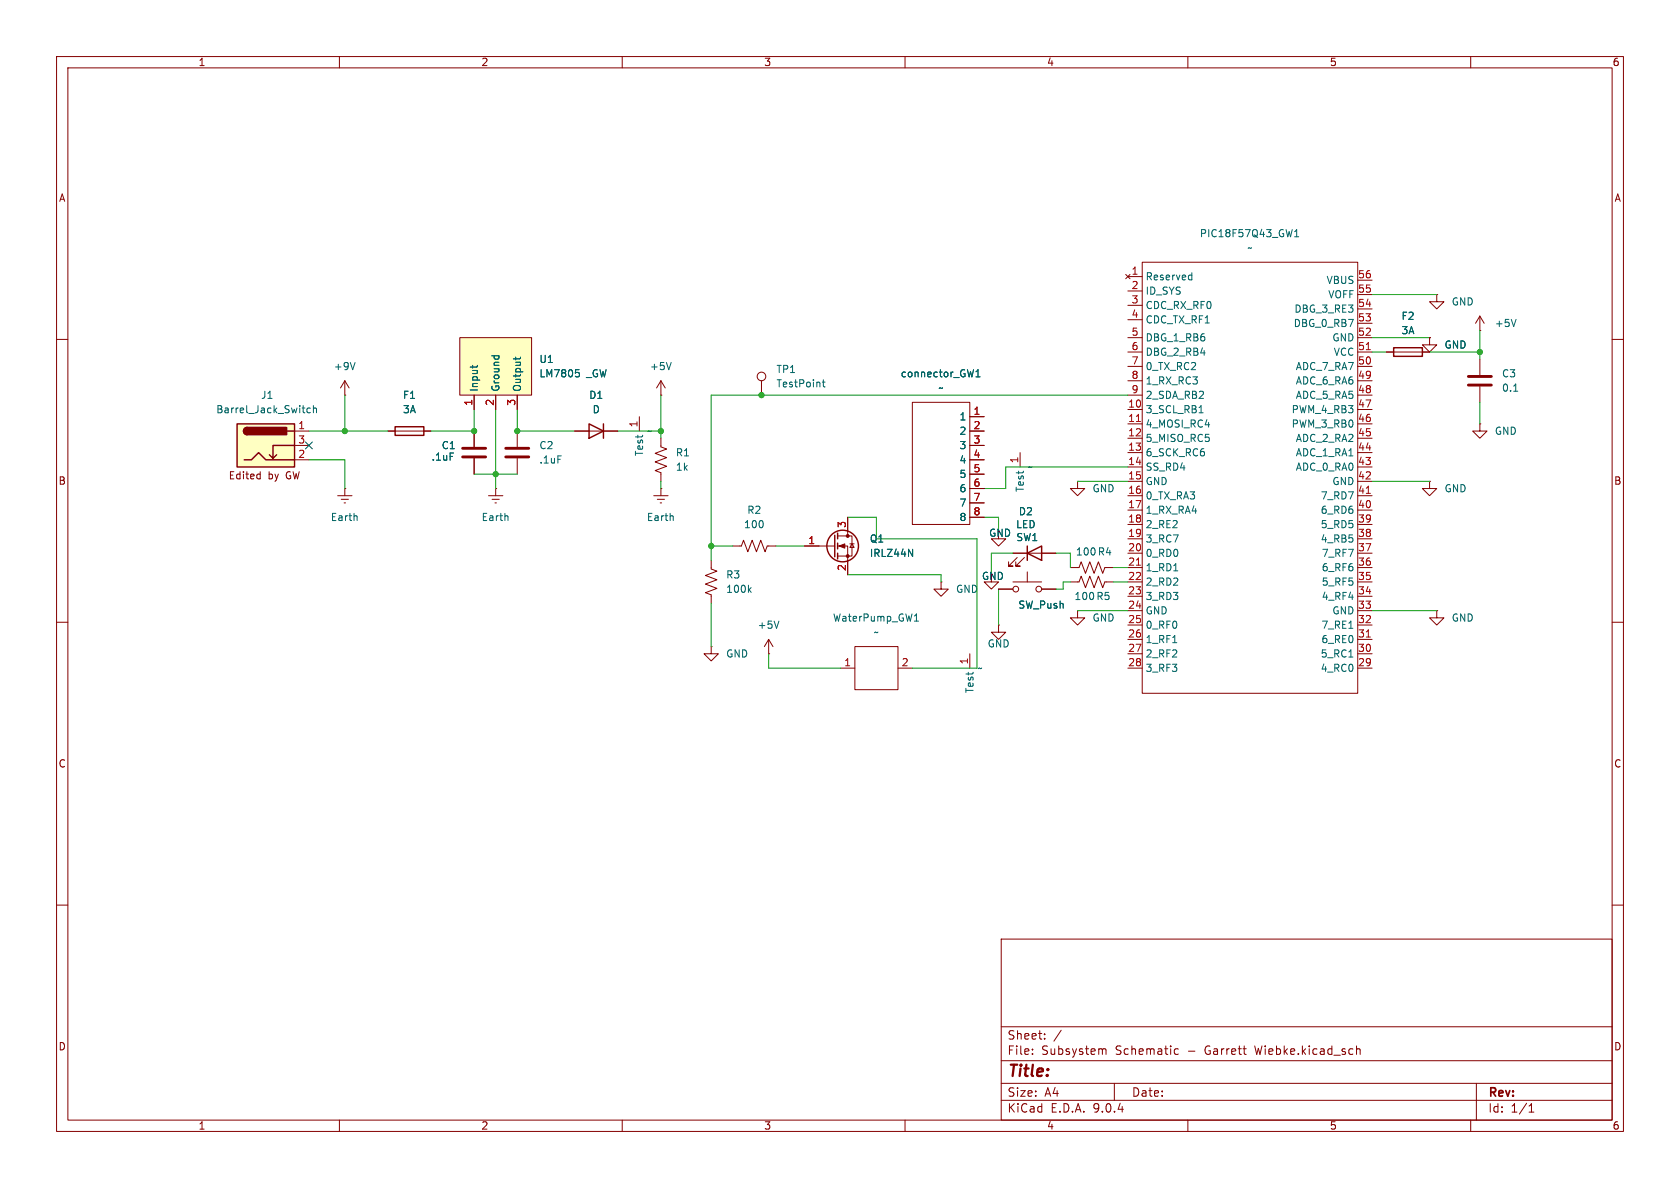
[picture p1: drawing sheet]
<svg xmlns="http://www.w3.org/2000/svg" width="297mm" height="210mm" viewBox="0 0 297 210" stroke-linecap="round" stroke-linejoin="round" font-family="sans-serif">
<g fill="none" stroke="#840000" stroke-width=".18">
<path d="M10 10h277v190h-277zM12 12h273v186h-273zM60 10v2M110 10v2M160 10v2M210 10v2M260 10v2M10 60h2M285 60h2M10 110h2M285 110h2M10 160h2"/>
<path d="M177 166h108v32h-108zM285 160h2M60 198v2M110 198v2M160 198v2M177 194.5h108M177 191.5h108M177 187.5h108M177 181.5h108M182.5 186.3v.1M182.5 185.5v.1M184.7 183.6v.1"/>
<path d="M184.7 182.8v.1M187.6 182.1l-1.3 2M195 185.5h.5v.9M197 191.5v3M207.7 186.3l.2 .1 .4-.1M208.3 185.5l-.4-.1-.2 .1M210 198v2M239.8 185.5l.2-.1 .4 .1 .1 .9M239.8 184.9v1.5M260 198v2M261 191.5v6.5M270.3 196.6h.9"/>
<path d="M270.3 195.5l.4-.4v1.5"/>
</g>
<path d="M81.3 59.7h12.7v10.2h-12.7z" fill="#ffffc2"/>
<g fill="none" stroke="#840000" stroke-width=".18">
<path d="M81.3 59.7h12.7v10.2h-12.7zM61 69.9h.1M61 67.3l-.8 1.3M61 67.3l.7 1.3M61 67.3v2.6M68.6 76.2h7.6M83.8 69.9v2.5M87.6 69.9v2.5M91.4 69.9v2.5M101.6 76.2h7.6M116.8 77.5v1.5l1.1 .4-2.1 .7 2.1 .8-2.1 .8 2.1 .7-2.1 .8 1 .4v1.5M161.3 71.1h10.1v21.6h-10.1z"/>
<path d="M171.4 73.7h2.6M171.4 76.2h2.6M171.4 78.7h2.6M261.6 74.9v1.3h1.3l-1.3 1.3-1.3-1.3h1.3M261.6 74.9h.1M59.7 87.6h2.5M60.3 88.3h1.3M60.8 88.9h.3M61 86.4h.1M61 86.4v1.2M115.6 87.6h2.5M116.2 88.3h1.3"/>
<path d="M116.7 88.9h.3M116.8 86.4h.1M116.8 86.4v1.2M171.4 81.3h2.6M171.4 83.8h2.6M171.4 86.4h2.6M171.4 88.9h2.6M171.4 91.4h2.6M180.3 80v2.6M135.9 115.6h.1M135.9 113l-.8 1.3M135.9 113l.8 1.3"/>
<path d="M135.9 113v2.6M171.4 115.6v2.5M176.5 110.5v1.3h1.3l-1.3 1.2-1.2-1.2h1.2M176.5 110.5h.1"/>
</g>
<g fill="none" stroke="#006464" stroke-width=".18">
<path d="M62.8 64.1l-.4 1.2M83.6 64.6v.5M84.4 64.6l-.1 .2M86.9 62.9h1.3M87.4 62.9v.1M88.1 62.9l.1 .1M91.2 63.1v.5M92 63.1l-.2 .3h-1.1M101.8 65.3h.6M102.2 65.8l.2 .3v.3l-.2 .2M172.5 66.6h.8M172.5 65.7l.4-.4v1.3"/>
<path d="M63.1 91.2v.8M119 91.2v.8M137.7 109.8l-.4 1.3"/>
</g>
<path d="M69.8 75.4h5.1v1.6h-5.1zM104.1 74.9l2.6 1.3-2.6 1.3zM106.7 74.9v2.6" fill="none" stroke="#840000" stroke-width=".25"/>
<path d="M41.9 74.9h10.2v7.7h-10.2z" fill="#ffffc2"/>
<g fill="none" stroke="#840000" stroke-width=".25">
<path d="M41.9 74.9h10.2v7.7h-10.2zM43.7 75.6a.64 .64 0 0 0-.6 .6 .64 .64 0 0 0 .6 .6M50.8 76.2h1.3M52.1 78.7h-3.8v2.3l-.7-.6M246.4 61.5h5.1v1.5h-5.1zM43.2 81.3h1.2l1.3-1.3 1.3 1.3h5.1M48.9 80.4l-.6 .6M147.6 94.6v3.8M148.1 94.2v1.1M148.1 96v1M148.1 97.8v1M181.6 97.8l2.5-1.3v2.6z"/>
<path d="M181.6 96.5v2.6"/>
<circle cx="149" cy="96.5" r="2.79"/>
</g>
<g fill="#840000" stroke="#840000" stroke-width=".25">
<path d="M43.2 75.8l.5-.2v1.2a.63 .63 0 0 1-.6-.4 .63 .63 0 0 1 .1-.6z"/>
<path d="M43.7 75.6h7v1.2h-7z"/>
</g>
<g fill="none" stroke="#840000" stroke-width=".18">
<path d="M199 48.5l.8 .8M199.4 48.9h2.5M199.4 51.4h2.5M199.4 54h2.5M199.4 56.5h2.5M199.4 59.7h2.5M199.8 48.5l-.8 .8M201.9 46.4h38.1v76.2h-38.1zM240 59.7h2.6M240 49.5h2.6M240 52.1h2.6M240 54.6h2.6"/>
<path d="M240 57.2h2.6M252.7 59.7v1.3h1.3l-1.3 1.2-1.2-1.2h1.2M252.7 59.7h.1M254 52.1v1.2h1.3l-1.3 1.3-1.3-1.3h1.3M254 52.1h.1M261.6 58.4h.1M261.6 55.9v2.5M261.6 55.9l-.7 1.3M261.6 55.9l.8 1.3M52.1 76.2h2.5M52.1 78.7h2.5M68.6 76.2h1.2"/>
<path d="M74.9 76.2h1.3M83.8 69.9v2.5M83.8 76.2v2.8M87.6 69.9v2.5M91.4 69.9v2.5M91.4 76.2v2.8M101.6 76.2h2.5M106.7 76.2h2.5M113 73.7v2.5M116.8 69.9h.1M116.8 67.3l-.7 1.3M116.8 67.3l.8 1.3"/>
<path d="M116.8 67.3v2.6M134.6 67.3v2.6M171.4 76.2h2.6M171.4 78.7h2.6M171.4 73.7h2.6M199.4 62.2h2.5M199.4 64.8h2.5M199.4 67.3h2.5M199.4 69.9h2.5M199.4 72.4h2.5M199.4 74.9h2.5M199.4 77.5h2.5"/>
<path d="M240 62.2h2.6M240 64.8h2.6M240 67.3h2.6M240 69.9h2.6M240 72.4h2.6M240 74.9h2.6M240 77.5h2.6M245.1 62.2h7.6M261.6 63.5v2.8M261.6 68.3v2.8M45.6 83.8l.4 .1M46 83.4v1.3"/>
<path d="M46 84.6l-.4 .1M52.1 81.3h2.5M83.8 81v2.8M86.4 87.6h2.5M87 88.3h1.3M87.5 88.9h.3M87.6 86.4h.1M87.6 86.4v1.2M91.4 81v2.8M125.7 99.1v1.5l1 .4-2 .7 2 .8-2 .8 2 .7-2 .8 1 .4v1.5M129.5 96.5h1.6l.3-1 .8 2 .8-2 .7 2 .8-2 .8 2 .3-1h1.6M142.2 96.5h5.4"/>
<path d="M148.1 94.7h2.5v3.6h-2.5M148.1 96.5h1.8v5.1M149.9 91.4v3.3M150.2 96.1h.8M150.6 96.1l.4 .7h-.8zM171.4 81.3h2.6M171.4 88.9h2.6M171.4 83.8h2.6M171.4 86.4h2.6M171.4 91.4h2.6M176.5 94v1.3h1.3l-1.3 1.2-1.2-1.2h1.2M179.1 97.8h7.6"/>
<path d="M179.8 98.6l-1.5 1.5h.8h-.8v-.8M181.1 98.6l-1.5 1.5h.7h-.7v-.8M190.5 85.1v1.3h1.3l-1.3 1.2-1.3-1.2h1.3M190.5 85.1h.1M199.4 87.6h2.5M199.4 97.8h2.5M199.4 80h2.5M199.4 82.6h2.5M199.4 85.1h2.5M199.4 90.2h2.5M199.4 92.7h2.5M199.4 95.3h2.5"/>
<path d="M240 87.6h2.6M240 97.8h2.6M240 80h2.6M240 82.6h2.6M240 85.1h2.6M240 90.2h2.6M240 92.7h2.6M240 95.3h2.6M252.7 85.1v1.3h1.3l-1.3 1.2-1.2-1.2h1.2M252.7 85.1h.1M125.7 114.3v1.3h1.3l-1.3 1.2-1.2-1.2h1.2M125.7 114.3h.1"/>
<path d="M148.6 118.1h2.5M151.1 114.3h7.6v7.6h-7.6zM158.7 118.1h2.6M166.4 102.9v1.2h1.2l-1.2 1.3-1.3-1.3h1.3M166.4 102.9h.1M175.3 101.6v1.3h1.2l-1.2 1.2-1.3-1.2h1.3M176.5 104.1h2.6M179.1 102.9h5M181.6 101.1v1.8M184.1 104.1h2.6M189.2 102.9h1.6l.3-1 .8 2 .8-2 .7 2 .8-2 .7 2 .4-1h1.5M189.2 100.3h1.6l.3-1 .8 2 .8-2 .7 2 .8-2 .7 2 .4-1h1.5"/>
<path d="M190.5 108v1.2h1.3l-1.3 1.3-1.3-1.3h1.3M190.5 108h.1M199.4 118.1h2.5M199.4 102.9h2.5M199.4 100.3h2.5M199.4 105.4h2.5M199.4 108h2.5M199.4 110.5h2.5M199.4 113h2.5M199.4 115.6h2.5M240 118.1h2.6M240 102.9h2.6"/>
<path d="M240 100.3h2.6M240 105.4h2.6M240 108h2.6M240 110.5h2.6M240 113h2.6M240 115.6h2.6M254 108v1.2h1.3l-1.3 1.3-1.3-1.3h1.3M254 108h.1"/>
<circle cx="134.6" cy="66.5" r=".76"/>
<circle cx="179.6" cy="104.1" r=".51"/>
<circle cx="183.6" cy="104.1" r=".51"/>
</g>
<g fill="none" stroke="#006464" stroke-width=".18">
<path d="M210.3 48.6l.4 .1M210.7 48.2v1.3M210.7 49.4l-.4 .1M228.9 41.9h.7M228.9 40.9l.3-.3v1.3M268 56.5l-.4 1.2M54.9 72.2l-.4-.1-.2 .3 .1 .5h.5M55.4 72.2l.2-.1 .3 .1 .1 .8M55.4 71.7v1.3M83.6 64.6v.5M84.4 64.6l-.1 .2M86.9 62.9h1.3"/>
<path d="M87.4 62.9v.1M88.1 62.9l.1 .1M91.2 63.1v.5M92 63.1l-.2 .3h-1.1M101.8 65.3h.6M102.2 65.8l.2 .3v.3l-.2 .2M118.7 64.1l-.5 1.2M145.4 67.6h.5M145.6 67.1v1.1l.3 .2M172.5 66.6h.8M172.5 65.7l.4-.4v1.3M212 73h.7"/>
<path d="M267.6 69.2h.7M89.7 91.2l.1 .8M160.6 97.1l.7 1.3v-1.3M132.4 104.2l.4 .5M132.8 103.9l-.5 .5M161.7 109.8h.7M161.8 108.8l.2-.3v1.3M207.3 113.6h.7M207.5 100.9h.7M238.5 116.1h.7"/>
</g>
<path d="M81.8 79.2h4.1M89.4 79.2h4.1M259.6 66.5h4.1M259.6 68.1h4.1M81.8 80.8h4.1M89.4 80.8h4.1" fill="none" stroke="#840000" stroke-width=".51"/>
<g fill="#840000" stroke="#840000" stroke-width=".18">
<path d="M148.3 96.5l1.1-.4v.8z"/>
<circle cx="149.9" cy="94.7" r=".25"/>
<circle cx="149.9" cy="98.3" r=".25"/>
</g>
<path d="M200.9 74.5h.7M241.5 61.8h.8M200.9 99.9h.7M241.5 87.2h.8M241.5 112.6h.8" fill="none" stroke="#a90000" stroke-width=".18"/>
<g fill="none" stroke="#009600" stroke-width=".18">
<path d="M242.6 59.7h10.1M242.6 52.1h11.4M261.6 58.4v5.1M54.6 76.2h14M61 69.9v6.3M83.8 72.4v3.8h-7.6M87.6 72.4v14M91.4 72.4v3.8h10.2M109.2 76.2h7.6M116.8 69.9v7.6M199.4 69.9h-73.7v29.2M242.6 62.2h2.5"/>
<path d="M252.7 62.2h8.9M261.6 71.1v3.8M54.6 81.3h6.4v5.1M83.8 83.8h7.6M116.8 85.1v1.3M125.7 96.5h3.8M137.2 96.5h5M149.9 91.4h5v3.9h17.8v22.8h-11.4M174 91.4h2.5v2.6M179.1 97.8h-3.8v3.8M186.7 97.8h2.5v2.5M190.5 85.1h8.9"/>
<path d="M199.4 82.6h-21.6v3.8h-3.8M242.6 85.1h10.1M125.7 106.7v7.6M135.9 115.6v2.5h12.7M149.9 101.6h16.5v1.3M176.5 104.1v6.4M189.2 102.9h-1.2v1.2h-1.3M190.5 108h8.9M196.8 100.3h2.6M196.8 102.9h2.6M242.6 108h11.4"/>
</g>
<path d="M54 78.1l1.2 1.2M55.2 78.1l-1.2 1.2" fill="none" stroke="#000084" stroke-width=".18"/>
<g fill="#009600" stroke="#009600" stroke-width=".18">
<circle cx="83.8" cy="76.2" r=".46"/>
<circle cx="87.6" cy="83.8" r=".46"/>
<circle cx="125.7" cy="96.5" r=".46"/>
<circle cx="91.4" cy="76.2" r=".46"/>
<circle cx="61" cy="76.2" r=".46"/>
<circle cx="116.8" cy="76.2" r=".46"/>
<circle cx="134.6" cy="69.9" r=".46"/>
<circle cx="261.6" cy="62.2" r=".46"/>
</g>
<text font-size="2.8" fill="#840000" x="178" y="190.9">Title:</text>
<g font-size="2.1" fill="#840000">
<text x="178" y="184">Sheet:</text>
<text x="178" y="186.7">File:</text>
<text x="184.1" y="186.7">Subsystem</text>
<text x="197.2" y="186.7">Schematic</text>
<text x="210.1" y="186.7">-</text>
<text x="213.3" y="186.7">Garrett</text>
<text x="222.3" y="186.7">Wiebke.kicad_sch</text>
<text x="178" y="196.9">KiCad</text>
<text x="178" y="194.1">Size:</text>
<text x="184.7" y="194.1">A4</text>
<text x="185.7" y="196.9">E.D.A.</text>
<text x="193.3" y="196.9">9.0.4</text>
<text x="200" y="194.1">Date:</text>
<text x="263" y="194.3">Rev:</text>
<text x="263" y="196.9">Id:</text>
<text x="267.1" y="196.9">1/1</text>
</g>
<g font-size="1.8" fill="#840000">
<text x="35" y="11.9">1</text>
<text x="85" y="11.9">2</text>
<text x="135" y="11.9">3</text>
<text x="185" y="11.9">4</text>
<text x="235" y="11.9">5</text>
<text x="285" y="11.9">6</text>
<text x="10.3" y="35.9">A</text>
<text x="285.3" y="35.9">A</text>
<text x="10.3" y="85.9">B</text>
<text x="40.3" y="84.9">Edited</text>
<text x="47.4" y="84.9">by</text>
<text x="50.7" y="84.9">GW</text>
<text x="285.3" y="85.9">B</text>
<text x="174.8" y="95.1">GND</text>
<text x="173.5" y="102.7">GND</text>
<text x="10.3" y="135.9">C</text>
<text x="285.3" y="135.9">C</text>
<text x="10.3" y="185.9">D</text>
<text x="285.3" y="185.9">D</text>
<text x="35" y="199.9">1</text>
<text x="85" y="199.9">2</text>
<text x="135" y="199.9">3</text>
<text x="185" y="199.9">4</text>
<text x="235" y="199.9">5</text>
<text x="285" y="199.9">6</text>
</g>
<g font-size="1.8" fill="#006464">
<text x="212" y="42.1">PIC18F57Q43_GW1</text>
<text x="220.4" y="44.7">~</text>
<text x="202.4" y="49.8">Reserved</text>
<text x="202.4" y="52.3">ID_SYS</text>
<text x="234.4" y="50.4">VBUS</text>
<text x="234.7" y="52.9">VOFF</text>
<text x="202.4" y="54.8">CDC_RX_RF0</text>
<text x="202.4" y="57.4">CDC_TX_RF1</text>
<text x="228.6" y="58">DBG_0_RB7</text>
<text x="228.7" y="55.5">DBG_3_RE3</text>
<text x="247.7" y="56.7">F2</text>
<text x="247.7" y="59.3">3A</text>
<text x="256.5" y="54.2">GND</text>
<text x="264.2" y="58">+5V</text>
<text x="58.9" y="65.6">+9V</text>
<text x="95.3" y="64.4">U1</text>
<text x="114.8" y="65.6">+5V</text>
<text x="202.4" y="60.6">DBG_1_RB6</text>
<text x="202.4" y="63.1">DBG_2_RB4</text>
<text x="202.4" y="65.6">0_TX_RC2</text>
<text x="229" y="65.6">ADC_7_RA7</text>
<text x="235.4" y="60.6">GND</text>
<text x="235.7" y="63.1">VCC</text>
<text x="255.3" y="61.8">GND</text>
<text x="46.1" y="70.7">J1</text>
<text x="71.1" y="70.7">F1</text>
<text x="84.7" y="69.3" transform="rotate(-90 84.7 69.3)">Input</text>
<text x="88.5" y="69.3" transform="rotate(-90 88.5 69.3)">Ground</text>
<text x="92.3" y="69.3" transform="rotate(-90 92.3 69.3)">Output</text>
<text x="95.3" y="66.9">LM7805</text>
<text x="103.7" y="66.9">_GW</text>
<text x="104.1" y="70.7">D1</text>
<text x="137.2" y="66.1">TP1</text>
<text x="137.2" y="68.7">TestPoint</text>
<text x="159.1" y="66.9">connector_GW1</text>
<text x="165.8" y="69.4">~</text>
<text x="202.4" y="68.2">1_RX_RC3</text>
<text x="202.4" y="70.7">2_SDA_RB2</text>
<text x="229" y="68.2">ADC_6_RA6</text>
<text x="229" y="70.7">ADC_5_RA5</text>
<text x="265.4" y="66.9">C3</text>
<text x="265.4" y="69.4">0.1</text>
<text x="38.1" y="73.3">Barrel_Jack_Switch</text>
<text x="71.1" y="73.3">3A</text>
<text x="104.7" y="73.3">D</text>
<text x="114.3" y="77.1">~</text>
<text x="169.5" y="74.5">1</text>
<text x="169.5" y="77.1">2</text>
<text x="202.4" y="73.3">3_SCL_RB1</text>
<text x="202.4" y="75.8">4_MOSI_RC4</text>
<text x="228.3" y="73.3">PWM_4_RB3</text>
<text x="228.3" y="75.8">PWM_3_RB0</text>
<text x="264.2" y="77.1">GND</text>
<text x="76.2" y="81.6">.1uF</text>
<text x="78" y="79.6">C1</text>
<text x="95.3" y="79.6">C2</text>
<text x="95.3" y="82.1">.1uF</text>
<text x="113.9" y="80.7" transform="rotate(-90 113.9 80.7)">Test</text>
<text x="119.4" y="80.9">R1</text>
<text x="119.4" y="83.4">1k</text>
<text x="169.5" y="79.6">3</text>
<text x="169.5" y="82.1">4</text>
<text x="181.6" y="83.4">~</text>
<text x="202.4" y="78.3">5_MISO_RC5</text>
<text x="202.4" y="80.9">6_SCK_RC6</text>
<text x="202.4" y="83.4">SS_RD4</text>
<text x="229" y="78.3">ADC_2_RA2</text>
<text x="229" y="80.9">ADC_1_RA1</text>
<text x="229" y="83.4">ADC_0_RA0</text>
<text x="169.5" y="84.7">5</text>
<text x="169.5" y="87.2">6</text>
<text x="169.5" y="89.8">7</text>
<text x="181.2" y="87.1" transform="rotate(-90 181.2 87.1)">Test</text>
<text x="193" y="87.2">GND</text>
<text x="202.4" y="86">GND</text>
<text x="202.4" y="88.5">0_TX_RA3</text>
<text x="233.4" y="88.5">7_RD7</text>
<text x="235.4" y="86">GND</text>
<text x="255.3" y="87.2">GND</text>
<text x="58.4" y="92.3">Earth</text>
<text x="85" y="92.3">Earth</text>
<text x="114.3" y="92.3">Earth</text>
<text x="131.4" y="93.6">100</text>
<text x="132" y="91">R2</text>
<text x="169.5" y="92.3">8</text>
<text x="179.5" y="93.6">LED</text>
<text x="179.6" y="95.9">SW1</text>
<text x="180" y="91.3">D2</text>
<text x="202.4" y="91">1_RX_RA4</text>
<text x="202.4" y="93.6">2_RE2</text>
<text x="233.4" y="91">6_RD6</text>
<text x="233.4" y="93.6">5_RD5</text>
<text x="153.7" y="98.7">IRLZ44N</text>
<text x="153.7" y="96.1">Q1</text>
<text x="190.1" y="98.4">100 R4</text>
<text x="202.4" y="96.1">3_RC7</text>
<text x="202.4" y="98.7">0_RD0</text>
<text x="202.4" y="101.2">1_RD1</text>
<text x="233.4" y="96.1">4_RB5</text>
<text x="233.6" y="98.7">7_RF7</text>
<text x="233.6" y="101.2">6_RF6</text>
<text x="128.3" y="102.5">R3</text>
<text x="128.3" y="105">100k</text>
<text x="168.9" y="105">GND</text>
<text x="179.9" y="107.8">SW_Push</text>
<text x="189.9" y="106.3">100 R5</text>
<text x="202.4" y="103.7">2_RD2</text>
<text x="202.4" y="106.3">3_RD3</text>
<text x="233.6" y="103.7">5_RF5</text>
<text x="233.6" y="106.3">4_RF4</text>
<text x="133.9" y="111.4">+5V</text>
<text x="147.2" y="110.1">WaterPump_GW1</text>
<text x="154.4" y="112.6">~</text>
<text x="193" y="110.1">GND</text>
<text x="202.4" y="108.8">GND</text>
<text x="202.4" y="111.4">0_RF0</text>
<text x="202.4" y="113.9">1_RF1</text>
<text x="233.5" y="111.4">7_RE1</text>
<text x="233.5" y="113.9">6_RE0</text>
<text x="235.4" y="108.8">GND</text>
<text x="256.5" y="110.1">GND</text>
<text x="128.3" y="116.4">GND</text>
<text x="172.7" y="119">~</text>
<text x="174.5" y="114.7">GND</text>
<text x="202.4" y="116.4">2_RF2</text>
<text x="202.4" y="119">3_RF3</text>
<text x="233.4" y="116.4">5_RC1</text>
<text x="233.4" y="119">4_RC0</text>
<text x="172.3" y="122.6" transform="rotate(-90 172.3 122.6)">Test</text>
</g>
<g font-size="1.8" fill="#a90000">
<text x="200" y="48.6">1</text>
<text x="200" y="51.2">2</text>
<text x="200" y="53.7">3</text>
<text x="240" y="49.3">56</text>
<text x="240" y="51.8">55</text>
<text x="200" y="56.3">4</text>
<text x="200" y="59.4">5</text>
<text x="240" y="54.4">54</text>
<text x="240" y="56.9">53</text>
<text x="240" y="59.4">52</text>
<text x="200" y="62">6</text>
<text x="200" y="64.5">7</text>
<text x="240" y="62">51</text>
<text x="240" y="64.5">50</text>
<text x="83.6" y="71.8" transform="rotate(-90 83.6 71.8)">1</text>
<text x="87.4" y="71.8" transform="rotate(-90 87.4 71.8)">2</text>
<text x="91.2" y="71.8" transform="rotate(-90 91.2 71.8)">3</text>
<text x="200" y="67.1">8</text>
<text x="200" y="69.6">9</text>
<text x="240" y="67.1">49</text>
<text x="240" y="69.6">48</text>
<text x="52.6" y="75.9">1</text>
<text x="112.8" y="75.6" transform="rotate(-90 112.8 75.6)">1</text>
<text x="172" y="73.4">1</text>
<text x="172" y="75.9">2</text>
<text x="199.3" y="72.1">10</text>
<text x="199.3" y="74.7">11</text>
<text x="199.3" y="77.2">12</text>
<text x="240" y="72.1">47</text>
<text x="240" y="74.7">46</text>
<text x="240" y="77.2">45</text>
<text x="52.6" y="78.5">3</text>
<text x="52.6" y="81">2</text>
<text x="172" y="78.5">3</text>
<text x="172" y="81">4</text>
<text x="172" y="83.6">5</text>
<text x="180.1" y="82" transform="rotate(-90 180.1 82)">1</text>
<text x="199.3" y="79.8">13</text>
<text x="199.3" y="82.3">14</text>
<text x="240" y="79.8">44</text>
<text x="240" y="82.3">43</text>
<text x="172" y="86.1">6</text>
<text x="172" y="88.6">7</text>
<text x="199.3" y="84.8">15</text>
<text x="199.3" y="87.4">16</text>
<text x="199.3" y="89.9">17</text>
<text x="240" y="84.8">42</text>
<text x="240" y="87.4">41</text>
<text x="240" y="89.9">40</text>
<text x="149.6" y="93.4" transform="rotate(-90 149.6 93.4)">3</text>
<text x="172" y="91.2">8</text>
<text x="199.3" y="92.5">18</text>
<text x="199.3" y="95">19</text>
<text x="240" y="92.5">39</text>
<text x="240" y="95">38</text>
<text x="142.8" y="96.3">1</text>
<text x="149.6" y="101" transform="rotate(-90 149.6 101)">2</text>
<text x="199.3" y="97.5">20</text>
<text x="199.3" y="100.1">21</text>
<text x="240" y="97.5">37</text>
<text x="240" y="100.1">36</text>
<text x="199.3" y="102.6">22</text>
<text x="199.3" y="105.2">23</text>
<text x="199.3" y="107.7">24</text>
<text x="240" y="102.6">35</text>
<text x="240" y="105.2">34</text>
<text x="240" y="107.7">33</text>
<text x="199.3" y="110.2">25</text>
<text x="199.3" y="112.8">26</text>
<text x="240" y="110.2">32</text>
<text x="240" y="112.8">31</text>
<text x="149.2" y="117.9">1</text>
<text x="159.3" y="117.9">2</text>
<text x="171.2" y="117.5" transform="rotate(-90 171.2 117.5)">1</text>
<text x="199.3" y="115.3">27</text>
<text x="199.3" y="117.9">28</text>
<text x="240" y="115.3">30</text>
<text x="240" y="117.9">29</text>
</g>
</svg>
